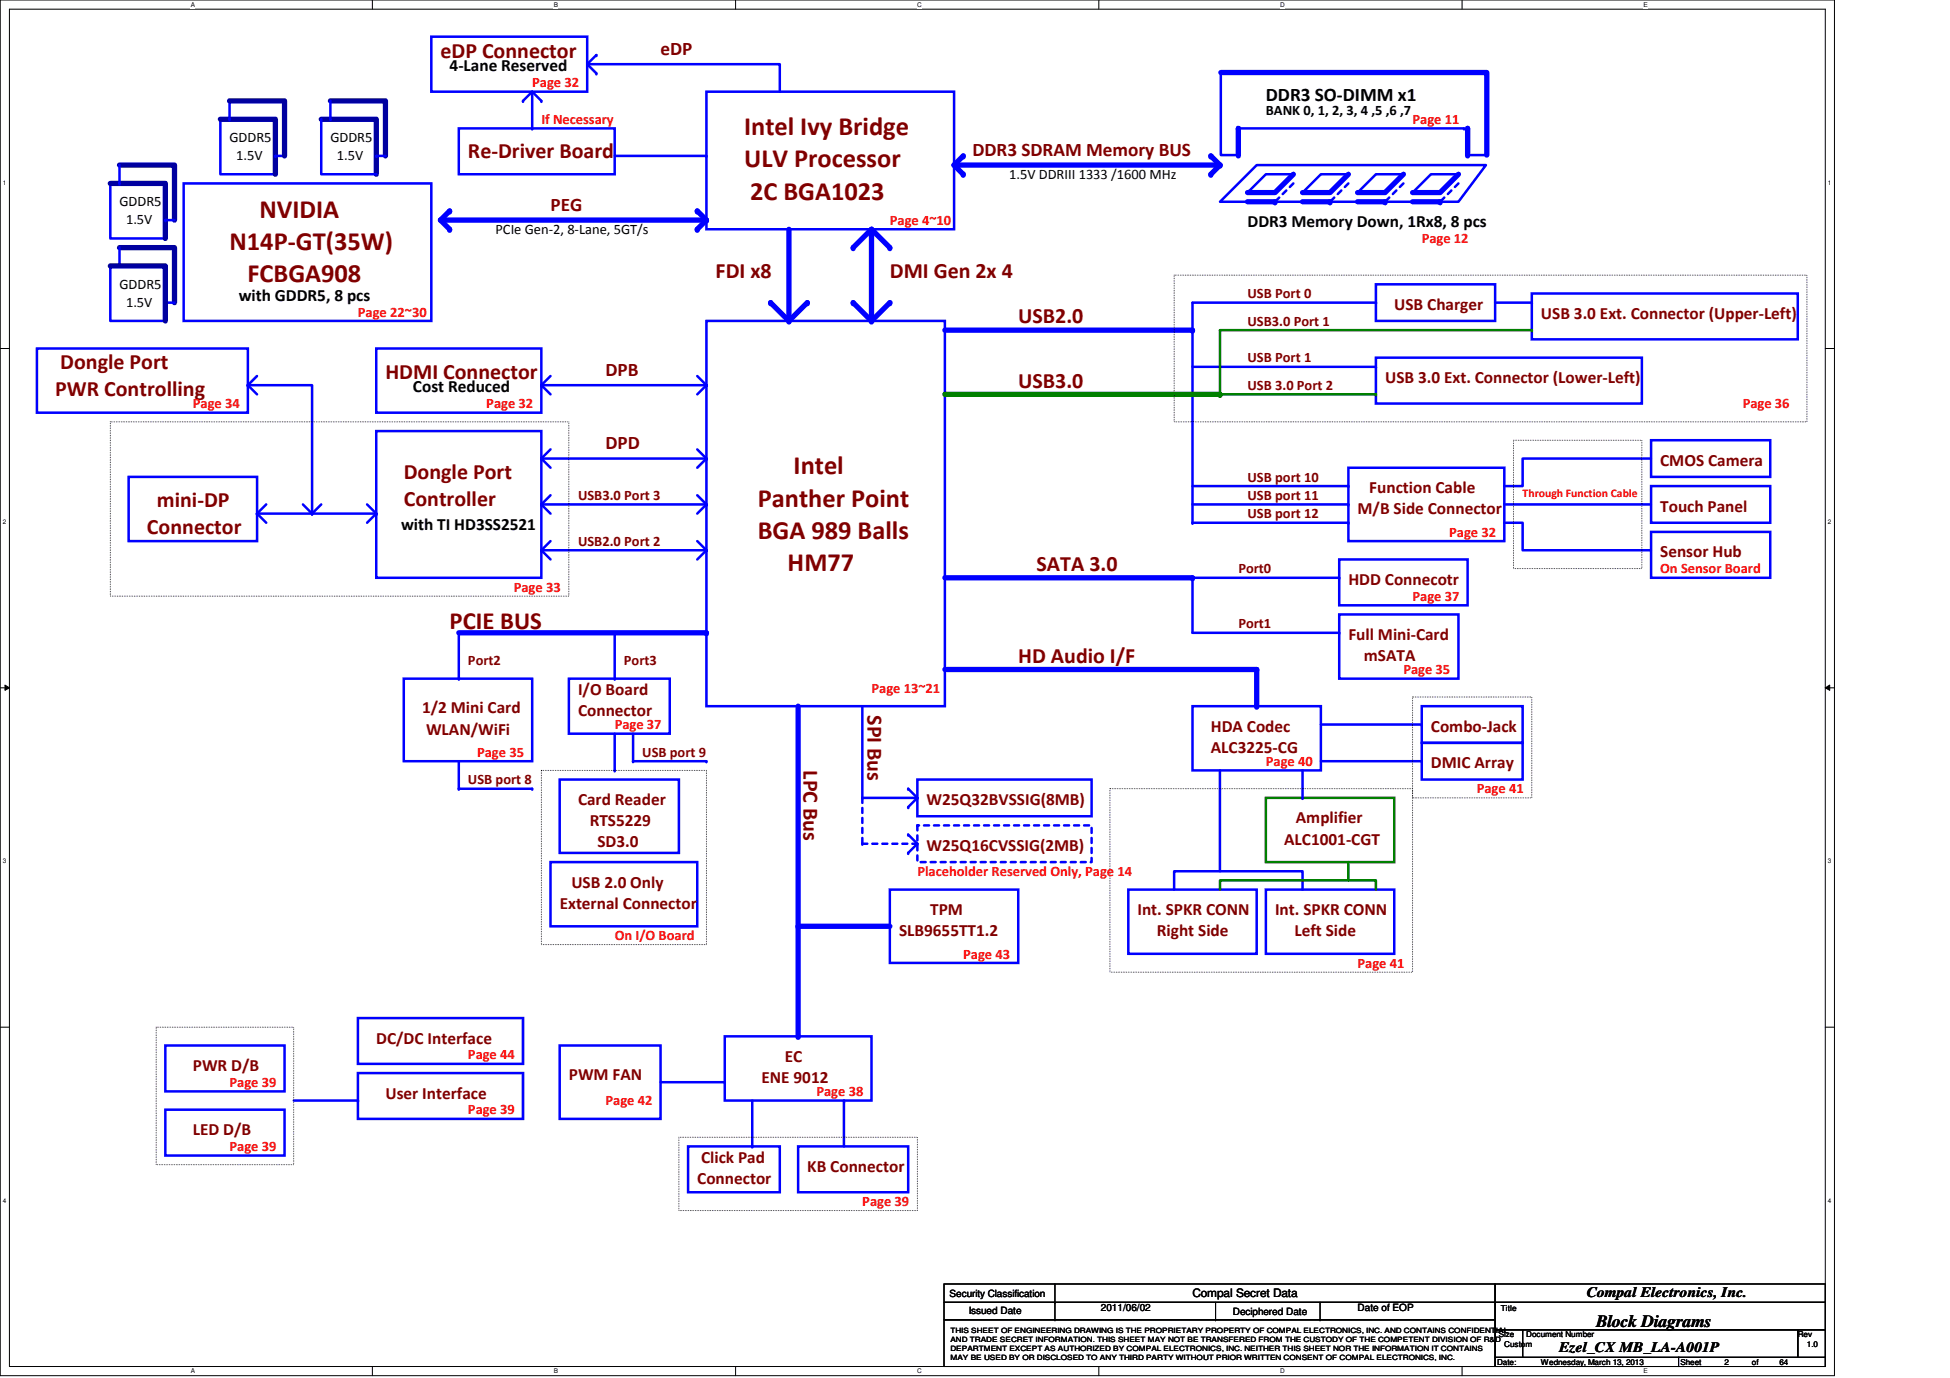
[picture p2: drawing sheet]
<svg xmlns="http://www.w3.org/2000/svg" width="297mm" height="210mm" viewBox="0 0 297 210" stroke-linecap="round" stroke-linejoin="round" font-family="sans-serif">
<path d="M0 0h279.4v209.5h-279.4zM1.4 1.4h276.6v206.8h-276.6z" fill="none" stroke="#000" stroke-width=".15"/>
<g fill="#fff">
<path d="M29.1 .2h.6v1.1h-.6z"/>
<path d="M29.1 208.3h.6v1.1h-.6z"/>
</g>
<path d="M56.7 0v1.4M56.7 208.2v1.3" fill="none" stroke="#000" stroke-width=".15"/>
<g fill="#fff">
<path d="M84.4 .2h.6v1.1h-.6z"/>
<path d="M84.4 208.3h.6v1.1h-.6z"/>
</g>
<path d="M112.1 0v1.4M112.1 208.2v1.3" fill="none" stroke="#000" stroke-width=".15"/>
<g fill="#fff">
<path d="M139.7 .2h.7v1.1h-.7z"/>
<path d="M139.7 208.3h.7v1.1h-.7z"/>
</g>
<path d="M167.4 0v1.4M167.4 208.2v1.3" fill="none" stroke="#000" stroke-width=".15"/>
<g fill="#fff">
<path d="M195 .2h.7v1.1h-.7z"/>
<path d="M195 208.3h.7v1.1h-.7z"/>
</g>
<path d="M222.7 0v1.4M222.7 208.2v1.3" fill="none" stroke="#000" stroke-width=".15"/>
<g fill="#fff">
<path d="M250.4 .2h.6v1.1h-.6z"/>
<path d="M250.4 208.3h.6v1.1h-.6z"/>
<path d="M.4 27.2h.6v1.1h-.6z"/>
<path d="M278.4 27.2h.6v1.1h-.6z"/>
<path d="M.4 78.9h.6v1.1h-.6z"/>
<path d="M278.4 78.9h.6v1.1h-.6z"/>
</g>
<path d="M0 53.1h1.4M278 53.1h1.4" fill="none" stroke="#000" stroke-width=".15"/>
<g fill="#fff">
<path d="M.4 130.6h.6v1.1h-.6z"/>
<path d="M278.4 130.6h.6v1.1h-.6z"/>
</g>
<path d="M0 104.8h1.4M.8 104.4l.6 .4-.6 .4zM278 104.8l.7-.4v.8zM278 104.8h1.4" fill="none" stroke="#000" stroke-width=".15"/>
<path d="M.8 104.4l.6 .4-.6 .4zM278 104.8l.7-.4v.8z" fill="#000"/>
<g fill="#fff">
<path d="M.4 182.3h.6v1.1h-.6z"/>
<path d="M278.4 182.3h.6v1.1h-.6z"/>
</g>
<path d="M0 156.5h1.4M278 156.5h1.4" fill="none" stroke="#000" stroke-width=".15"/>
<path d="M128.6 167.6v7" fill="none" stroke="#00f" stroke-width=".38"/>
<circle cx="128.6" cy="167.6" r=".19" fill="#00f"/>
<path d="M110.4 157.9h22.4v9.7h-22.4zM114.6 167.6v7" fill="none" stroke="#00f" stroke-width=".38"/>
<circle cx="114.6" cy="174.6" r=".19" fill="#00f"/>
<path d="M54.5 155.1h25.2v7h-25.2zM54.5 163.4h25.2v7h-25.2z" fill="none" stroke="#00f" stroke-width=".38"/>
<path d="M121.6 107.6v50.3" fill="none" stroke="#00f" stroke-width=".8"/>
<circle cx="121.6" cy="157.9" r=".4" fill="#00f"/>
<path d="M181.6 74h23.8M104.8 174.6h14v7h-14z" fill="none" stroke="#00f" stroke-width=".38"/>
<circle cx="205.4" cy="74" r=".19" fill="#00f"/>
<path d="M184.4 23.7l1.4 1.4" fill="none" stroke="#00f" stroke-width=".8"/>
<circle cx="184.4" cy="23.7" r=".4" fill="#00f"/>
<path d="M185.8 25.1l-1.4 1.4" fill="none" stroke="#00f" stroke-width=".8"/>
<circle cx="184.4" cy="26.5" r=".4" fill="#00f"/>
<path d="M145.3 25.1h40.5" fill="none" stroke="#00f" stroke-width=".8"/>
<circle cx="185.8" cy="25.1" r=".4" fill="#00f"/>
<path d="M146.7 23.7l-1.4 1.4" fill="none" stroke="#00f" stroke-width=".8"/>
<circle cx="146.7" cy="23.7" r=".4" fill="#00f"/>
<path d="M181.6 46.1v33.5" fill="none" stroke="#00f" stroke-width=".38"/>
<circle cx="181.6" cy="79.6" r=".19" fill="#00f"/>
<path d="M145.3 25.1l1.4 1.4" fill="none" stroke="#00f" stroke-width=".8"/>
<circle cx="146.7" cy="26.5" r=".4" fill="#00f"/>
<path d="M204 85.2h19.6v7h-19.6zM201.2 110.4h15.4" fill="none" stroke="#00f" stroke-width=".38"/>
<circle cx="216.6" cy="110.4" r=".19" fill="#00f"/>
<path d="M181.6 55.9h28M216.6 107.6h15.3v5.6h-15.3z" fill="none" stroke="#00f" stroke-width=".38"/>
<circle cx="209.6" cy="55.9" r=".19" fill="#00f"/>
<path d="M181.6 46.1h28M233.3 44.7h40.6v7h-40.6z" fill="none" stroke="#00f" stroke-width=".38"/>
<circle cx="209.6" cy="46.1" r=".19" fill="#00f"/>
<path d="M186 11h40.5v12.6" fill="none" stroke="#00f" stroke-width=".8"/>
<path d="M186 11v12.6h2.8M188.6 19.6h34.4" fill="none" stroke="#00f" stroke-width=".38"/>
<circle cx="223" cy="19.6" r=".19" fill="#00f"/>
<path d="M223.7 23.6h2.8" fill="none" stroke="#00f" stroke-width=".38"/>
<circle cx="223.7" cy="23.6" r=".19" fill="#00f"/>
<path d="M143.9 50.3h37.7" fill="none" stroke="#00f" stroke-width=".8"/>
<circle cx="181.6" cy="50.3" r=".4" fill="#00f"/>
<path d="M223.6 19.6v4.1" fill="none" stroke="#00f" stroke-width=".8"/>
<circle cx="223.6" cy="19.6" r=".4" fill="#00f"/>
<path d="M188.6 19.6v4.1" fill="none" stroke="#00f" stroke-width=".8"/>
<circle cx="188.6" cy="19.6" r=".4" fill="#00f"/>
<path d="M143.9 88h37.7" fill="none" stroke="#00f" stroke-width=".8"/>
<circle cx="181.6" cy="88" r=".4" fill="#00f"/>
<path d="M181.6 88h22.4" fill="none" stroke="#00f" stroke-width=".38"/>
<circle cx="204" cy="88" r=".19" fill="#00f"/>
<path d="M181.6 96.4h22.4" fill="none" stroke="#00f" stroke-width=".38"/>
<circle cx="204" cy="96.4" r=".19" fill="#00f"/>
<path d="M181.6 88v8.4" fill="none" stroke="#00f" stroke-width=".38"/>
<circle cx="181.6" cy="88" r=".19" fill="#00f"/>
<path d="M143.9 102h47.5" fill="none" stroke="#00f" stroke-width=".8"/>
<circle cx="191.4" cy="102" r=".4" fill="#00f"/>
<path d="M131.4 107.6v13.9M139.7 118.7h26.6v5.6h-26.6z" fill="none" stroke="#00f" stroke-width=".38"/>
<circle cx="131.4" cy="121.5" r=".19" fill="#00f"/>
<path d="M131.4 121.5h8.3" fill="none" stroke="#00f" stroke-width=".38"/>
<circle cx="139.7" cy="121.5" r=".19" fill="#00f"/>
<path d="M139.7 121.5l-1.4 1.4" fill="none" stroke="#00f" stroke-width=".38"/>
<circle cx="138.3" cy="122.9" r=".19" fill="#00f"/>
<path d="M138.3 120.1l1.4 1.4" fill="none" stroke="#00f" stroke-width=".38"/>
<circle cx="138.3" cy="120.1" r=".19" fill="#00f"/>
<path d="M107.6 14h37.7v20.9h-37.7zM185.8 30.7l5.6-5.6h35l-4.2 5.6zM197 26.5h-4.2l-2.8 2.8M205.4 26.5h-4.2l-2.8 2.8M213.8 26.5h-4.2l-2.8 2.8M222.2 26.5h-4.2l-2.8 2.8M107.6 48.9h36.3v58.7h-36.3z" fill="none" stroke="#00f" stroke-width=".38"/>
<path d="M197 26.5l-2.8 2.8h-4.2M198.4 30.7h4.2M205.4 26.5l-2.8 2.8h-4.2M213.8 26.5l-2.8 2.8h-4.2M222.2 26.5l-2.8 2.8h-4.2" fill="none" stroke="#00f" stroke-width=".8"/>
<path d="M190 30.7h4.2M194.2 30.7h.1" fill="none" stroke="#000" stroke-width=".15"/>
<circle cx="202.6" cy="30.7" r=".4" fill="#00f"/>
<path d="M206.8 30.7h4.2" fill="none" stroke="#00f" stroke-width=".8"/>
<circle cx="211" cy="30.7" r=".4" fill="#00f"/>
<path d="M215.2 30.7h4.2" fill="none" stroke="#00f" stroke-width=".8"/>
<circle cx="219.4" cy="30.7" r=".4" fill="#00f"/>
<path d="M190 30.7h4.2" fill="none" stroke="#00f" stroke-width=".8"/>
<circle cx="194.2" cy="30.7" r=".4" fill="#00f"/>
<path d="M197 27.9l-2.8 2.8M205.4 27.9l-2.8 2.8M213.8 27.9l-2.8 2.8M222.2 27.9l-2.8 2.8" fill="none" stroke="#00f" stroke-width=".38" stroke-dasharray=".8 .8"/>
<path d="M132.8 34.9l-2.8 2.8" fill="none" stroke="#00f" stroke-width=".8"/>
<circle cx="130" cy="37.7" r=".4" fill="#00f"/>
<path d="M132.8 34.9l2.7 2.8" fill="none" stroke="#00f" stroke-width=".8"/>
<circle cx="135.5" cy="37.7" r=".4" fill="#00f"/>
<path d="M132.8 34.9v14" fill="none" stroke="#00f" stroke-width=".8"/>
<circle cx="132.8" cy="48.9" r=".4" fill="#00f"/>
<path d="M135.5 46.1l-2.7 2.8" fill="none" stroke="#00f" stroke-width=".8"/>
<circle cx="135.5" cy="46.1" r=".4" fill="#00f"/>
<path d="M130 46.1l2.8 2.8" fill="none" stroke="#00f" stroke-width=".8"/>
<circle cx="130" cy="46.1" r=".4" fill="#00f"/>
<path d="M120.2 34.9v14" fill="none" stroke="#00f" stroke-width=".8"/>
<circle cx="120.2" cy="48.9" r=".4" fill="#00f"/>
<path d="M123 46.1l-2.8 2.8" fill="none" stroke="#00f" stroke-width=".8"/>
<circle cx="123" cy="46.1" r=".4" fill="#00f"/>
<path d="M117.4 46.1l2.8 2.8" fill="none" stroke="#00f" stroke-width=".8"/>
<circle cx="117.4" cy="46.1" r=".4" fill="#00f"/>
<path d="M28 27.9h37.7v21h-37.7z" fill="none" stroke="#00f" stroke-width=".38"/>
<path d="M67.1 33.5h40.5" fill="none" stroke="#00f" stroke-width=".8"/>
<circle cx="107.6" cy="33.5" r=".4" fill="#00f"/>
<path d="M68.5 32.1l-1.4 1.4" fill="none" stroke="#00f" stroke-width=".8"/>
<circle cx="68.5" cy="32.1" r=".4" fill="#00f"/>
<path d="M67.1 33.5l1.4 1.4" fill="none" stroke="#00f" stroke-width=".8"/>
<circle cx="68.5" cy="34.9" r=".4" fill="#00f"/>
<path d="M106.2 32.1l1.4 1.4" fill="none" stroke="#00f" stroke-width=".8"/>
<circle cx="106.2" cy="32.1" r=".4" fill="#00f"/>
<path d="M107.6 33.5l-1.4 1.4" fill="none" stroke="#00f" stroke-width=".8"/>
<circle cx="106.2" cy="34.9" r=".4" fill="#00f"/>
<path d="M16.8 27.9h8.4v8.4M18.2 25.1h8.4v8.4" fill="none" stroke="#0000a0" stroke-width=".8"/>
<path d="M16.8 27.9v8.4h8.4M18.2 25.1v2.8" fill="none" stroke="#00f" stroke-width=".38"/>
<circle cx="18.2" cy="27.9" r=".19" fill="#00f"/>
<path d="M25.2 33.5h1.4" fill="none" stroke="#00f" stroke-width=".38"/>
<circle cx="25.2" cy="33.5" r=".19" fill="#00f"/>
<path d="M16.8 40.5v8.4h8.4M25.2 46.1h1.4" fill="none" stroke="#00f" stroke-width=".38"/>
<path d="M18.2 37.7h8.4v8.4" fill="none" stroke="#0000a0" stroke-width=".8"/>
<circle cx="25.2" cy="46.1" r=".19" fill="#00f"/>
<path d="M18.2 37.7v2.8" fill="none" stroke="#00f" stroke-width=".38"/>
<circle cx="18.2" cy="40.5" r=".19" fill="#00f"/>
<path d="M33.6 18.2h8.3v8.3M16.8 40.5h8.4v8.4" fill="none" stroke="#0000a0" stroke-width=".8"/>
<path d="M33.6 18.2v8.3h8.3M35 15.4v2.8" fill="none" stroke="#00f" stroke-width=".38"/>
<circle cx="35" cy="18.2" r=".19" fill="#00f"/>
<path d="M41.9 23.7h1.4" fill="none" stroke="#00f" stroke-width=".38"/>
<circle cx="41.9" cy="23.7" r=".19" fill="#00f"/>
<path d="M35 15.4h8.3v8.3M48.9 18.2h8.4v8.3M50.3 15.4h8.4v8.3" fill="none" stroke="#0000a0" stroke-width=".8"/>
<path d="M48.9 18.2v8.3h8.4M57.3 23.7h1.4" fill="none" stroke="#00f" stroke-width=".38"/>
<circle cx="57.3" cy="23.7" r=".19" fill="#00f"/>
<path d="M50.3 15.4v2.8" fill="none" stroke="#00f" stroke-width=".38"/>
<circle cx="50.3" cy="18.2" r=".19" fill="#00f"/>
<path d="M65.7 5.6h23.7v8.4h-23.7zM57.3 53.1h25.2v9.8h-25.2zM82.5 58.7h25.1" fill="none" stroke="#00f" stroke-width=".38"/>
<circle cx="107.6" cy="58.7" r=".19" fill="#00f"/>
<path d="M83.9 57.3l-1.4 1.4" fill="none" stroke="#00f" stroke-width=".38"/>
<circle cx="82.5" cy="58.7" r=".19" fill="#00f"/>
<path d="M82.5 58.7l1.4 1.4" fill="none" stroke="#00f" stroke-width=".38"/>
<circle cx="82.5" cy="58.7" r=".19" fill="#00f"/>
<path d="M106.2 57.3l1.4 1.4" fill="none" stroke="#00f" stroke-width=".38"/>
<circle cx="107.6" cy="58.7" r=".19" fill="#00f"/>
<path d="M107.6 58.7l-1.4 1.4" fill="none" stroke="#00f" stroke-width=".38"/>
<circle cx="107.6" cy="58.7" r=".19" fill="#00f"/>
<path d="M82.5 69.8l1.4 1.4" fill="none" stroke="#00f" stroke-width=".38"/>
<circle cx="82.5" cy="69.8" r=".19" fill="#00f"/>
<path d="M83.9 68.5l-1.4 1.3" fill="none" stroke="#00f" stroke-width=".38"/>
<circle cx="82.5" cy="69.8" r=".19" fill="#00f"/>
<path d="M82.5 69.8h25.1" fill="none" stroke="#00f" stroke-width=".38"/>
<circle cx="107.6" cy="69.8" r=".19" fill="#00f"/>
<path d="M107.6 69.8l-1.4 1.4" fill="none" stroke="#00f" stroke-width=".38"/>
<circle cx="107.6" cy="69.8" r=".19" fill="#00f"/>
<path d="M106.2 68.5l1.4 1.3" fill="none" stroke="#00f" stroke-width=".38"/>
<circle cx="107.6" cy="69.8" r=".19" fill="#00f"/>
<path d="M5.6 53.1h32.2v9.8h-32.2zM39.2 57.3l-1.4 1.4h9.7v19.5M19.6 72.6h19.6v9.8h-19.6zM57.3 65.7h25.2v22.3h-25.2z" fill="none" stroke="#00f" stroke-width=".38"/>
<circle cx="37.8" cy="58.7" r=".19" fill="#00f"/>
<path d="M37.8 58.7l1.4 1.4" fill="none" stroke="#00f" stroke-width=".38"/>
<circle cx="37.8" cy="58.7" r=".19" fill="#00f"/>
<path d="M48.9 76.8l-1.4 1.4" fill="none" stroke="#00f" stroke-width=".38"/>
<circle cx="47.5" cy="78.2" r=".19" fill="#00f"/>
<path d="M46.1 76.8l1.4 1.4" fill="none" stroke="#00f" stroke-width=".38"/>
<circle cx="47.5" cy="78.2" r=".19" fill="#00f"/>
<path d="M39.2 78.2l1.4 1.4" fill="none" stroke="#00f" stroke-width=".38"/>
<circle cx="39.2" cy="78.2" r=".19" fill="#00f"/>
<path d="M40.6 76.8l-1.4 1.4" fill="none" stroke="#00f" stroke-width=".38"/>
<circle cx="39.2" cy="78.2" r=".19" fill="#00f"/>
<path d="M39.2 78.2h18.1" fill="none" stroke="#00f" stroke-width=".38"/>
<circle cx="57.3" cy="78.2" r=".19" fill="#00f"/>
<path d="M55.9 76.8l1.4 1.4" fill="none" stroke="#00f" stroke-width=".38"/>
<circle cx="57.3" cy="78.2" r=".19" fill="#00f"/>
<path d="M57.3 78.2l-1.4 1.4" fill="none" stroke="#00f" stroke-width=".38"/>
<circle cx="57.3" cy="78.2" r=".19" fill="#00f"/>
<path d="M107.6 76.8l-1.4 1.4" fill="none" stroke="#00f" stroke-width=".38"/>
<circle cx="107.6" cy="76.8" r=".19" fill="#00f"/>
<path d="M83.9 75.4l-1.4 1.4" fill="none" stroke="#00f" stroke-width=".38"/>
<circle cx="82.5" cy="76.8" r=".19" fill="#00f"/>
<path d="M82.5 76.8l1.4 1.4" fill="none" stroke="#00f" stroke-width=".38"/>
<circle cx="82.5" cy="76.8" r=".19" fill="#00f"/>
<path d="M82.5 76.8h25.1" fill="none" stroke="#00f" stroke-width=".38"/>
<circle cx="107.6" cy="76.8" r=".19" fill="#00f"/>
<path d="M106.2 75.4l1.4 1.4" fill="none" stroke="#00f" stroke-width=".38"/>
<circle cx="107.6" cy="76.8" r=".19" fill="#00f"/>
<path d="M107.6 83.8l-1.4 1.4" fill="none" stroke="#00f" stroke-width=".38"/>
<circle cx="107.6" cy="83.8" r=".19" fill="#00f"/>
<path d="M83.9 82.4l-1.4 1.4" fill="none" stroke="#00f" stroke-width=".38"/>
<circle cx="82.5" cy="83.8" r=".19" fill="#00f"/>
<path d="M82.5 83.8l1.4 1.4" fill="none" stroke="#00f" stroke-width=".38"/>
<circle cx="82.5" cy="83.8" r=".19" fill="#00f"/>
<path d="M82.5 83.8h25.1" fill="none" stroke="#00f" stroke-width=".38"/>
<circle cx="107.6" cy="83.8" r=".19" fill="#00f"/>
<path d="M106.2 82.4l1.4 1.4" fill="none" stroke="#00f" stroke-width=".38"/>
<circle cx="107.6" cy="83.8" r=".19" fill="#00f"/>
<path d="M16.8 64.3h69.9v26.5h-69.9z" fill="none" stroke="#000" stroke-width=".15" stroke-dasharray="0 .3"/>
<path d="M69.9 96.4v7" fill="none" stroke="#00f" stroke-width=".38"/>
<circle cx="69.9" cy="103.4" r=".19" fill="#00f"/>
<path d="M69.9 96.4h37.7" fill="none" stroke="#00f" stroke-width=".8"/>
<circle cx="107.6" cy="96.4" r=".4" fill="#00f"/>
<path d="M93.6 96.4v7" fill="none" stroke="#00f" stroke-width=".38"/>
<circle cx="93.6" cy="103.4" r=".19" fill="#00f"/>
<path d="M61.5 103.4h19.6v12.6h-19.6zM69.9 116v4.1" fill="none" stroke="#00f" stroke-width=".38"/>
<circle cx="69.9" cy="120.1" r=".19" fill="#00f"/>
<path d="M69.9 120.1h11.2" fill="none" stroke="#00f" stroke-width=".38"/>
<circle cx="81.1" cy="120.1" r=".19" fill="#00f"/>
<path d="M85.3 118.7h18.1v11.2h-18.1zM86.7 103.4h15.3v8.4h-15.3zM93.6 111.8v5.5" fill="none" stroke="#00f" stroke-width=".38"/>
<circle cx="93.6" cy="117.3" r=".19" fill="#00f"/>
<path d="M143.9 60.1h41.9" fill="none" stroke="#008000" stroke-width=".8"/>
<circle cx="185.8" cy="60.1" r=".4" fill="#008000"/>
<path d="M209.6 43.3h18.1v5.6h-18.1zM227.7 46.1h5.6" fill="none" stroke="#00f" stroke-width=".38"/>
<circle cx="233.3" cy="46.1" r=".19" fill="#00f"/>
<path d="M209.6 54.5h40.5v7h-40.5zM251.5 67.1h18.2v5.5h-18.2z" fill="none" stroke="#00f" stroke-width=".38"/>
<path d="M185.8 50.3v9.8" fill="none" stroke="#008000" stroke-width=".38"/>
<circle cx="185.8" cy="60.1" r=".19" fill="#008000"/>
<path d="M185.8 50.3h47.5" fill="none" stroke="#008000" stroke-width=".38"/>
<circle cx="233.3" cy="50.3" r=".19" fill="#008000"/>
<path d="M185.8 60.1h23.8" fill="none" stroke="#008000" stroke-width=".38"/>
<circle cx="209.6" cy="60.1" r=".19" fill="#008000"/>
<path d="M178.9 41.9h96.3v22.4h-96.3z" fill="none" stroke="#000" stroke-width=".15" stroke-dasharray="0 .3"/>
<path d="M96.4 116h11.2" fill="none" stroke="#00f" stroke-width=".38"/>
<circle cx="107.6" cy="116" r=".19" fill="#00f"/>
<path d="M96.4 111.8v4.2" fill="none" stroke="#00f" stroke-width=".38"/>
<circle cx="96.4" cy="116" r=".19" fill="#00f"/>
<path d="M181.6 76.8h23.8M83.9 131.3h22.3v9.8h-22.3z" fill="none" stroke="#00f" stroke-width=".38"/>
<path d="M82.5 117.3h25.1v26.6h-25.1z" fill="none" stroke="#000" stroke-width=".15" stroke-dasharray="0 .3"/>
<circle cx="205.4" cy="76.8" r=".19" fill="#00f"/>
<path d="M181.6 79.6h23.8M251.5 74h18.2v5.6h-18.2zM251.5 81h18.2v7h-18.2z" fill="none" stroke="#00f" stroke-width=".38"/>
<circle cx="205.4" cy="79.6" r=".19" fill="#00f"/>
<path d="M205.4 71.2h23.7v11.2h-23.7zM229.1 79.6h2.8v4.2h19.6M229.1 76.8h22.4M251.5 69.8h-19.6v4.2h-2.8M204 93.6h18.2v9.8h-18.2zM181.6 107.6h19.6v9.7h-19.6z" fill="none" stroke="#00f" stroke-width=".38"/>
<path d="M230.5 67.1h19.6v19.5h-19.6z" fill="none" stroke="#000" stroke-width=".15" stroke-dasharray="0 .3"/>
<path d="M191.4 102v5.6" fill="none" stroke="#00f" stroke-width=".8"/>
<circle cx="191.4" cy="107.6" r=".4" fill="#00f"/>
<path d="M198.4 117.3v4.2M171.9 135.5h19.5v9.8h-19.5zM192.8 135.5h19.6v9.8h-19.6z" fill="none" stroke="#00f" stroke-width=".38"/>
<path d="M192.8 121.5h19.6v9.8h-19.6z" fill="none" stroke="#008000" stroke-width=".38"/>
<circle cx="198.4" cy="121.5" r=".19" fill="#00f"/>
<path d="M185.8 117.3v15.4h-6.9v2.8M201.2 116h15.4M185.8 132.7h12.6v2.8" fill="none" stroke="#00f" stroke-width=".38"/>
<path d="M205.4 131.3v2.8h-19.6v1.4M205.4 134.1h4.2v1.4" fill="none" stroke="#008000" stroke-width=".38"/>
<path d="M169.1 120.1h46.1v28h-46.1z" fill="none" stroke="#000" stroke-width=".15" stroke-dasharray="0 .3"/>
<circle cx="216.6" cy="116" r=".19" fill="#00f"/>
<path d="M216.6 113.2h15.3v5.5h-15.3z" fill="none" stroke="#00f" stroke-width=".38"/>
<path d="M215.2 106.2h18.1v15.3h-18.1z" fill="none" stroke="#000" stroke-width=".15" stroke-dasharray="0 .3"/>
<path d="M131.4 128.5h8.3M139.7 125.7h26.6v5.6h-26.6z" fill="none" stroke="#00f" stroke-width=".38" stroke-dasharray=".8 .8"/>
<circle cx="139.7" cy="128.5" r=".19" fill="#00f" stroke-dasharray=".8 .8"/>
<path d="M138.3 127.1l1.4 1.4" fill="none" stroke="#00f" stroke-width=".38"/>
<circle cx="138.3" cy="127.1" r=".19" fill="#00f"/>
<path d="M139.7 128.5l-1.4 1.4" fill="none" stroke="#00f" stroke-width=".38"/>
<circle cx="138.3" cy="129.9" r=".19" fill="#00f"/>
<path d="M135.5 135.5h19.6v11.2h-19.6z" fill="none" stroke="#00f" stroke-width=".38"/>
<path d="M121.6 141.1h13.9" fill="none" stroke="#00f" stroke-width=".8"/>
<circle cx="121.6" cy="141.1" r=".4" fill="#00f"/>
<path d="M90.8 8.4l-1.4 1.4h29.4v4.2M85.3 159.3h15.3v11.1h-15.3z" fill="none" stroke="#00f" stroke-width=".38"/>
<circle cx="90.8" cy="8.4" r=".19" fill="#00f"/>
<path d="M89.4 9.8l1.4 1.4" fill="none" stroke="#00f" stroke-width=".38"/>
<circle cx="90.8" cy="11.2" r=".19" fill="#00f"/>
<path d="M69.9 19.6h23.7v6.9h-23.7zM81.1 14l-1.4 1.4" fill="none" stroke="#00f" stroke-width=".38"/>
<circle cx="79.7" cy="15.4" r=".19" fill="#00f"/>
<path d="M81.1 14l1.4 1.4" fill="none" stroke="#00f" stroke-width=".38"/>
<circle cx="82.5" cy="15.4" r=".19" fill="#00f"/>
<path d="M81.1 14v5.6" fill="none" stroke="#00f" stroke-width=".38"/>
<circle cx="81.1" cy="19.6" r=".19" fill="#00f"/>
<path d="M93.6 23.7h14" fill="none" stroke="#00f" stroke-width=".38"/>
<circle cx="107.6" cy="23.7" r=".19" fill="#00f"/>
<path d="M100.6 164.8h9.8" fill="none" stroke="#00f" stroke-width=".38"/>
<circle cx="110.4" cy="164.8" r=".19" fill="#00f"/>
<path d="M25.2 169h18.1v7h-18.1zM44.7 167.6h9.8M121.6 174.6h16.7v7h-16.7z" fill="none" stroke="#00f" stroke-width=".38"/>
<path d="M103.4 173.2h36.3v11.2h-36.3z" fill="none" stroke="#000" stroke-width=".15" stroke-dasharray="0 .3"/>
<circle cx="54.5" cy="167.6" r=".19" fill="#00f"/>
<path d="M25.2 159.3h18.1v6.9h-18.1z" fill="none" stroke="#00f" stroke-width=".38"/>
<path d="M23.8 156.5h20.9v20.9h-20.9z" fill="none" stroke="#000" stroke-width=".15" stroke-dasharray="0 .3"/>
<path d="M131.4 121.5v7" fill="none" stroke="#00f" stroke-width=".38" stroke-dasharray=".8 .8"/>
<circle cx="131.4" cy="128.5" r=".19" fill="#00f" stroke-dasharray=".8 .8"/>
<g fill="none" stroke="#000" stroke-width=".15">
<path d="M143.8 195.6h83.9v2.8h-83.9zM143.8 198.4h83.9v2.6h-83.9zM160.7 198.4h.1M160.7 195.6v5.4M185.2 198.4v2.6M201.1 198.4v2.6M227.7 195.6h50.3v2.8h-50.3zM227.7 198.4h50.3v4.2h-50.3zM143.8 201h83.9v7.2h-83.9zM160.7 201h.1M185.2 201h.1M201.1 201h.1"/>
<path d="M227.7 202.6h4.2v4.2h-4.2zM227.7 206.8h28v1.4h-28zM231.9 202.6h42v4.2h-42zM255.7 206.8h22.3v1.4h-22.3zM273.9 202.6h4.1v4.2h-4.1z"/>
</g>
<g font-size="4" fill="#800000">
<text x="113.4" y="20.6">Intel Ivy Bridge</text>
<text x="113.4" y="25.5">ULV Processor</text>
<text x="39.5" y="33.1">NVIDIA</text>
<text x="114.3" y="30.4">2C BGA1023</text>
<text x="35" y="38.1">N14P-GT(35W)</text>
<text x="37.7" y="43">FCBGA908</text>
<text x="115.4" y="77.2">Panther Point</text>
<text x="120.9" y="72.3">Intel</text>
<text x="115.4" y="82.1">BGA 989 Balls</text>
<text x="120" y="87">HM77</text>
</g>
<text font-size="3.8" fill="#800000" x="68.5" y="95.8">PCIE BUS</text>
<g font-size="3.3" fill="#800000">
<text x="67.1" y="8.8">eDP Connector</text>
<text x="71.3" y="24.1">Re-Driver Board</text>
<text x="109" y="42.3">FDI x8</text>
<text x="135.5" y="42.3">DMI Gen 2x 4</text>
<text x="155.1" y="49.3">USB2.0</text>
<text x="9.2" y="56.3">Dongle Port</text>
<text x="58.7" y="57.7">HDMI Connector</text>
<text x="155.1" y="59.1">USB3.0</text>
<text x="8.4" y="60.3">PWR Controlling</text>
<text x="23.9" y="77.2">mini-DP</text>
<text x="61.5" y="73">Dongle Port</text>
<text x="61.5" y="77.1">Controller</text>
<text x="22.4" y="81.3">Connector</text>
<text x="157.9" y="87">SATA 3.0</text>
<text x="155.1" y="101">HD Audio I/F</text>
<text x="132.2" y="109" transform="rotate(90 132.2 109)">SPI Bus</text>
<text x="122.4" y="117.3" transform="rotate(90 122.4 117.3)">LPC Bus</text>
</g>
<g font-size="2.9" fill="#800000">
<text x="100.6" y="8.4">eDP</text>
<text x="148.1" y="23.7">DDR3 SDRAM Memory BUS</text>
<text x="83.9" y="32.1">PEG</text>
<text x="92.2" y="57.3">DPB</text>
<text x="92.2" y="68.5">DPD</text>
</g>
<text font-size="2.9" x="192.8" y="15.4">DDR3 SO-DIMM x1</text>
<g font-size="2.6">
<text x="68.5" y="10.9">4-Lane Reserved</text>
<text x="190" y="34.6">DDR3 Memory Down, 1Rx8, 8 pcs</text>
<text x="36.4" y="45.8">with GDDR5, 8 pcs</text>
<text x="62.9" y="59.8">Cost Reduced</text>
<text x="61.1" y="80.7">with TI HD3SS2521</text>
<text x="243.1" y="202.1">Block Diagrams</text>
</g>
<g font-size="2.6" fill="#800000">
<text x="212.4" y="47.2">USB Charger</text>
<text x="234.7" y="48.6">USB 3.0 Ext. Connector (Upper-Left)</text>
<text x="211" y="58.4">USB 3.0 Ext. Connector (Lower-Left)</text>
<text x="252.9" y="71">CMOS Camera</text>
<text x="208.6" y="75.1">Function Cable</text>
<text x="252.9" y="77.9">Touch Panel</text>
<text x="206.8" y="78.4">M/B Side Connector</text>
<text x="205.4" y="89.1">HDD Connecotr</text>
<text x="252.9" y="84.9">Sensor Hub</text>
<text x="205.4" y="97.5">Full Mini-Card</text>
<text x="207.8" y="100.7">mSATA</text>
<text x="88" y="105.9">I/O Board</text>
<text x="64.3" y="108.7">1/2 Mini Card</text>
<text x="64.9" y="111.9">WLAN/WiFi</text>
<text x="88" y="109.1">Connector</text>
<text x="184.4" y="111.5">HDA Codec</text>
<text x="218" y="111.5">Combo-Jack</text>
<text x="184.4" y="114.7">ALC3225-CG</text>
<text x="218" y="117.1">DMIC Array</text>
<text x="88" y="122.6">Card Reader</text>
<text x="89.8" y="125.9">RTS5229</text>
<text x="141.1" y="122.6">W25Q32BVSSIG(8MB)</text>
<text x="197.4" y="125.4">Amplifier</text>
<text x="91" y="129.1">SD3.0</text>
<text x="141.1" y="129.6">W25Q16CVSSIG(2MB)</text>
<text x="195.6" y="128.7">ALC1001-CGT</text>
<text x="87" y="135.2">USB 2.0 Only</text>
<text x="85.3" y="138.4">External Connector</text>
<text x="136.9" y="142.6">SLB9655TT1.2</text>
<text x="141.7" y="139.4">TPM</text>
<text x="173.3" y="139.4">Int. SPKR CONN</text>
<text x="176.2" y="142.6">Right Side</text>
<text x="194.2" y="139.4">Int. SPKR CONN</text>
<text x="197.2" y="142.6">Left Side</text>
<text x="57.3" y="159">DC/DC Interface</text>
<text x="119.6" y="161.8">EC</text>
<text x="29.4" y="163.2">PWR D/B</text>
<text x="58.7" y="167.3">User Interface</text>
<text x="86.7" y="164.5">PWM FAN</text>
<text x="116" y="165">ENE 9012</text>
<text x="29.4" y="172.9">LED D/B</text>
<text x="106.8" y="177.1">Click Pad</text>
<text x="123" y="178.5">KB Connector</text>
<text x="106.2" y="180.3">Connector</text>
</g>
<g font-size="2.2" fill="#f00">
<text x="81.1" y="13.3">Page 32</text>
<text x="82.5" y="18.9">If Necessary</text>
<text x="215.2" y="18.9">Page 11</text>
<text x="135.5" y="34.2">Page 4~10</text>
<text x="216.6" y="37">Page 12</text>
<text x="54.5" y="48.2">Page 22~30</text>
<text x="29.4" y="62.2">Page 34</text>
<text x="74.1" y="62.2">Page 32</text>
<text x="265.5" y="62.2">Page 36</text>
<text x="220.8" y="81.7">Page 32</text>
<text x="252.9" y="87.3">On Sensor Board</text>
<text x="78.3" y="90.1">Page 33</text>
<text x="215.2" y="91.5">Page 37</text>
<text x="132.8" y="105.5">Page 13~21</text>
<text x="213.8" y="102.7">Page 35</text>
<text x="93.6" y="111.1">Page 37</text>
<text x="72.7" y="115.3">Page 35</text>
<text x="192.8" y="116.7">Page 40</text>
<text x="225" y="120.9">Page 41</text>
<text x="139.7" y="133.4">Placeholder Reserved Only, Page 14</text>
<text x="93.6" y="143.2">On I/O Board</text>
<text x="146.7" y="146">Page 43</text>
<text x="206.8" y="147.4">Page 41</text>
<text x="71.3" y="161.4">Page 44</text>
<text x="35" y="165.6">Page 39</text>
<text x="124.4" y="167">Page 38</text>
<text x="71.3" y="169.8">Page 39</text>
<text x="92.2" y="168.4">Page 42</text>
<text x="35" y="175.3">Page 39</text>
<text x="131.4" y="183.7">Page 39</text>
</g>
<g font-size="2.2">
<text x="192.8" y="17.5">BANK 0, 1, 2, 3, 4 ,5 ,6 ,7</text>
<text x="35" y="21.7">GDDR5</text>
<text x="50.3" y="21.7">GDDR5</text>
<text x="36" y="24.4">1.5V</text>
<text x="51.3" y="24.4">1.5V</text>
<text x="153.7" y="27.3">1.5V DDRIII 1333 /1600 MHz</text>
<text x="18.2" y="31.5">GDDR5</text>
<text x="19.2" y="34.2">1.5V</text>
<text x="75.5" y="35.6">PCIe Gen-2, 8-Lane, 5GT/s</text>
<text x="18.2" y="44">GDDR5</text>
<text x="19.2" y="46.7">1.5V</text>
<text x="241.7" y="197.6">Compal Electronics, Inc.</text>
<text x="237.5" y="206">Ezel_CX MB_LA-A001P</text>
</g>
<g font-size="2.2" fill="#800000">
<text x="190" y="45.4">USB Port 0</text>
<text x="190" y="49.6">USB3.0 Port 1</text>
<text x="190" y="55.2">USB Port 1</text>
<text x="190" y="59.4">USB 3.0 Port 2</text>
<text x="88" y="76.2">USB3.0 Port 3</text>
<text x="190" y="73.4">USB port 10</text>
<text x="190" y="76.2">USB port 11</text>
<text x="88" y="83.1">USB2.0 Port 2</text>
<text x="190" y="79">USB port 12</text>
<text x="188.6" y="87.3">Port0</text>
<text x="188.6" y="95.7">Port1</text>
<text x="71.3" y="101.3">Port2</text>
<text x="95" y="101.3">Port3</text>
<text x="71.3" y="119.5">USB port 8</text>
<text x="97.8" y="115.3">USB port 9</text>
</g>
<text font-size="1.8" fill="#f00" x="231.9" y="75.7">Through Function Cable</text>
<text font-size="1.8" x="181.6" y="197.6">Compal Secret Data</text>
<g font-size="1.5">
<text x="144.6" y="197.5">Security Classification</text>
<text x="147.6" y="200.2">Issued Date</text>
<text x="167.7" y="199.8">2011/06/02</text>
<text x="187.8" y="200.3">Deciphered Date</text>
<text x="206.8" y="199.8">Date of EOP</text>
</g>
<g font-size="1.2">
<text x="228.3" y="203.7">Size</text>
<text x="228.6" y="199.6">Title</text>
<text x="232.5" y="203.7">Document Number</text>
<text x="273.9" y="203.7">Rev</text>
<text x="228" y="207.9">Date:</text>
<text x="229.1" y="205.1">Custom</text>
<text x="234.7" y="207.9">Wednesday, March 13, 2013</text>
<text x="256" y="207.9">Sheet</text>
<text x="262.7" y="207.9">2</text>
<text x="266.9" y="207.9">of</text>
<text x="271.1" y="207.9">64</text>
<text x="275.2" y="205.1">1.0</text>
</g>
<g font-size="1.1">
<text x="144.8" y="203.1">THIS SHEET OF ENGINEERING DRAWING IS THE PROPRIETARY PROPERTY OF COMPAL ELECTRONICS, INC. AND CONTAINS CONFIDENTIAL</text>
<text x="144.8" y="204.4">AND TRADE SECRET INFORMATION. THIS SHEET MAY NOT BE TRANSFERED FROM THE CUSTODY OF THE COMPETENT DIVISION OF R&amp;D</text>
<text x="144.8" y="205.8">DEPARTMENT EXCEPT AS AUTHORIZED BY COMPAL ELECTRONICS, INC. NEITHER THIS SHEET NOR THE INFORMATION IT CONTAINS</text>
<text x="144.8" y="207.1">MAY BE USED BY OR DISCLOSED TO ANY THIRD PARTY WITHOUT PRIOR WRITTEN CONSENT OF COMPAL ELECTRONICS, INC.</text>
</g>
<g font-size="1">
<text x="29.1" y="1.1">A</text>
<text x="84.4" y="1.1">B</text>
<text x="139.7" y="1.1">C</text>
<text x="195" y="1.1">D</text>
<text x="250.4" y="1.1">E</text>
<text x=".4" y="28.1">1</text>
<text x="278.4" y="28.1">1</text>
<text x=".4" y="79.8">2</text>
<text x="278.4" y="79.8">2</text>
<text x=".4" y="131.5">3</text>
<text x="278.4" y="131.5">3</text>
<text x=".4" y="183.2">4</text>
<text x="278.4" y="183.2">4</text>
<text x="29.1" y="209.2">A</text>
<text x="84.4" y="209.2">B</text>
<text x="139.7" y="209.2">C</text>
<text x="195" y="209.2">D</text>
<text x="250.4" y="209.2">E</text>
</g>
</svg>
